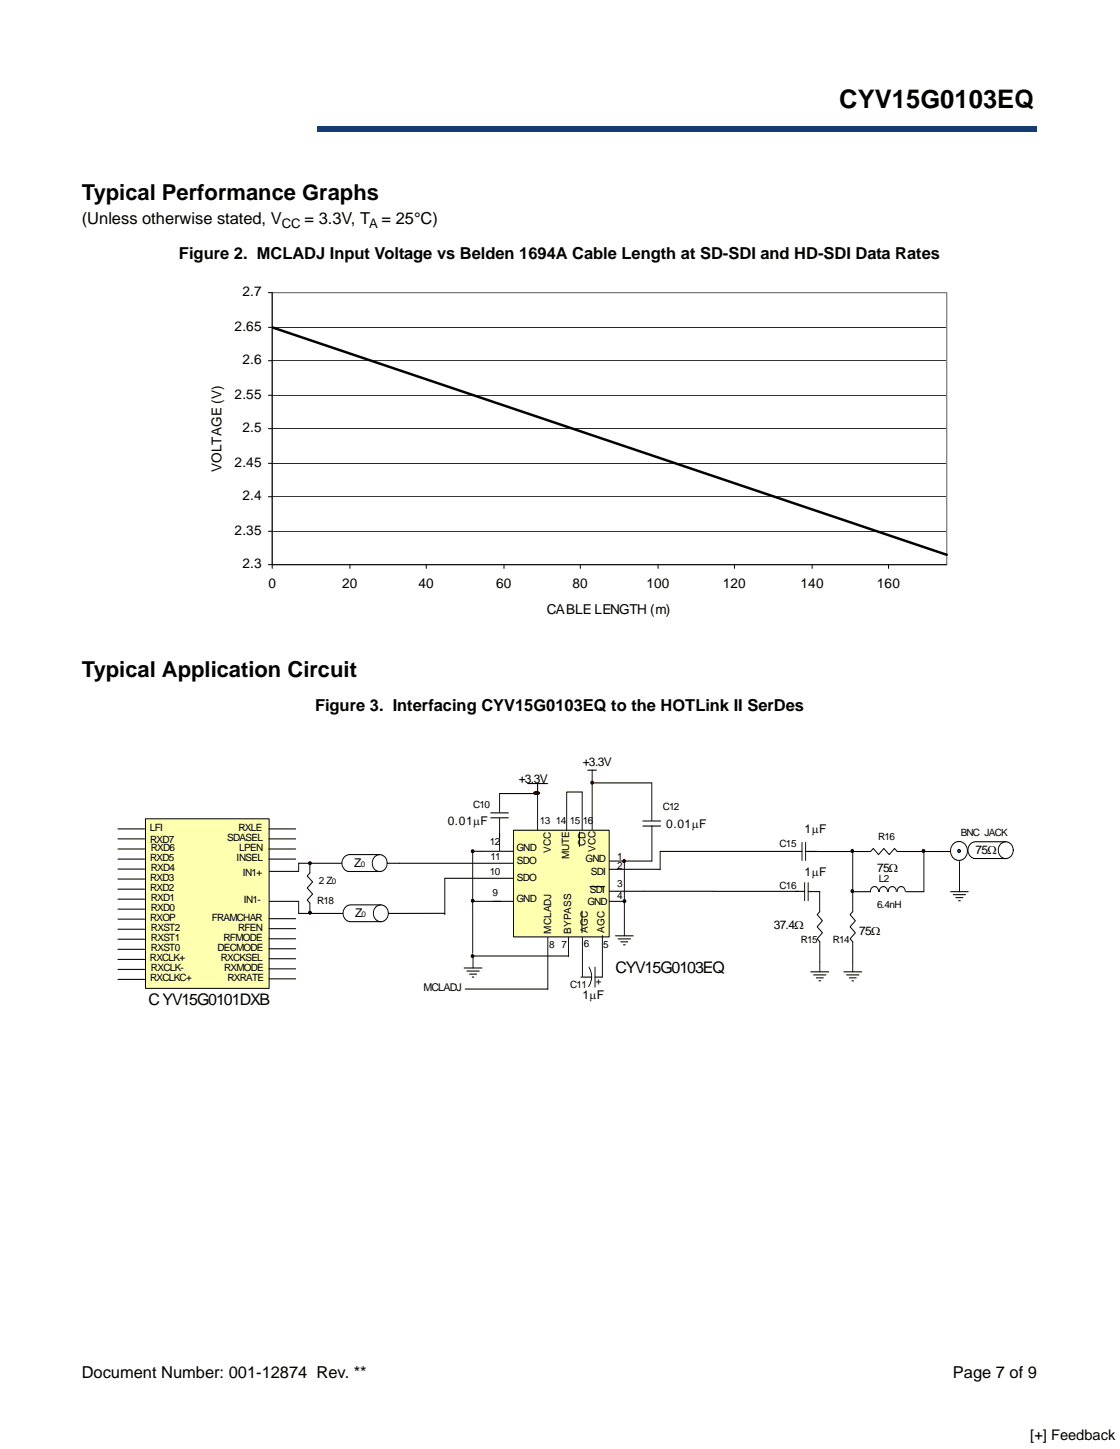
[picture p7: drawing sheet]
<svg xmlns="http://www.w3.org/2000/svg" width="216mm" height="279mm" viewBox="0 0 216 279" stroke-linecap="round" stroke-linejoin="round" font-family="sans-serif">
<path d="M61 24.4h138.8v.9h-138.8z" fill="#163b71"/>
<path d="M61 24.4h138.9" fill="none" stroke="#163b71" stroke-width=".19"/>
<path d="M199.7 24.4h.2v1h-.2z" fill="#163b71"/>
<path d="M61 25.3h138.8" fill="none" stroke="#163b71" stroke-width=".19"/>
<path d="M61 24.3h.1v1h-.1z" fill="#163b71"/>
<g fill="#fff">
<path d="M15.8 8.6h45.2v18h-45.2z"/>
<path d="M35.8 54.5h153.2v69.6h-153.2z"/>
<path d="M37 54.5h150.7v68.7h-150.7z"/>
</g>
<g fill="none" stroke="#000" stroke-width=".19">
<path d="M51.7 56.4h130.8M52.5 56.4v53.2M51.7 76.2h130.8M51.7 69.6h130.8M51.7 63.1h130.8M51.7 95.8h130.8M51.7 89.3h130.8M51.7 82.7h130.8M67.5 108.9v.7M82.2 108.9v.7M97.2 108.9v.7M111.9 108.9v.7"/>
<path d="M126.9 108.9v.7M141.6 108.9v.7M156.5 108.9v.7M171.3 108.9v.7M182.5 102.4h-130.8M182.5 108.9h-130.8"/>
</g>
<path d="M52.5 56.4h130v52.5h-130z" fill="none" stroke="#808080" stroke-width=".24"/>
<path d="M52.5 63.1l130 43.9" fill="none" stroke="#000" stroke-width=".49"/>
<path d="M22.3 141.8h173.6v56.6h-173.6z" fill="#fff"/>
<g fill="none" stroke="#000" stroke-width=".19">
<path d="M113.3 148.5h1.7M114 151h11.6M114.2 148.5v11.5M123.9 158.3h3.5M123.9 159.3h3.5M125.6 150.9v7.3M77 166.5h23.2M85.7 169.4h14.5M99.6 164.1h-8.5v19.7M100.2 173.8h-9M113.9 171.9h23.6M113.9 167.6h13.4"/>
<path d="M117.3 173.8h3.1M89.5 186.6h3.4M90 187.2h2.4M90.5 187.8h1.4M91 188.4h.4M91.1 184.3h18.5M91.2 184.7v1.9M112.3 180.3v8"/>
</g>
<circle cx="114.1" cy="150.9" r=".27" fill="#800000"/>
<circle cx="114.1" cy="150.9" r=".27" fill="none" stroke="#000" stroke-width=".19"/>
<circle cx="91.1" cy="173.7" r=".27" fill="#800000"/>
<circle cx="91.1" cy="173.7" r=".27" fill="none" stroke="#000" stroke-width=".19"/>
<circle cx="91.1" cy="164.2" r=".24" fill="#800000"/>
<circle cx="91.1" cy="164.2" r=".25" fill="none" stroke="#000" stroke-width=".19"/>
<path d="M28 157.9h23.9v32.7h-23.9z" fill="#ffffb0"/>
<g fill="none" stroke="#000" stroke-width=".19">
<path d="M22.7 159.8h5.2M28 157.9h23.9v32.7h-23.9zM51.9 159.8h5.1M22.7 161.8h5.2M22.7 163.7h5.2M22.7 165.7h5.2M22.7 179.2h5.2M22.7 177.2h5.2M22.7 175.3h5.2M22.7 173.4h5.2M22.7 171.5h5.2M22.7 169.5h5.2"/>
<path d="M22.7 167.6h5.2M51.9 161.8h5.1M51.9 163.7h5.1M51.9 165.7h5.1M51.9 177.1h5.1M51.9 179.1h5.1M179.8 164.2h3.4M185 166.1v3.9M22.7 188.9h5.2M22.7 186.9h5.2M22.7 185h5.2M22.7 183.1h5.2"/>
<path d="M22.7 181.1h5.2M51.9 181h5.1M51.9 182.9h5.1M51.9 184.9h5.1M51.9 186.8h5.1M51.9 188.7h5.1"/>
</g>
<path d="M184.6 164a.27 .27 0 0 1 .4-.1 .27 .27 0 0 1 0 .4 .27 .27 0 0 1-.4-.1z" fill-rule="evenodd" fill="#00f"/>
<g fill="none" stroke="#000" stroke-width=".19">
<path d="M169.4 171.9a.79 .79 0 0 0-.8-.9 .79 .79 0 0 0-.8 .9h-3.4M171.1 171.9a.79 .79 0 0 0-.8-.9 .79 .79 0 0 0-.8 .9M172.8 171.9a.78 .78 0 0 0-.8-.9 .78 .78 0 0 0-.7 .9M174.5 171.9a.79 .79 0 0 0-.8-.9 .79 .79 0 0 0-.7 .9M178.1 164.2v7.7h-3.4M179.8 164.2h-6.8l-.6-.6-1 1.2-1-1.2-1 1.2-1.1-1.2-.5 .6h-3.4M183.2 171.9h3.4M183.7 172.5h2.4M183.8 162.7a1.68 1.68 0 0 1 1.9-.1 1.68 1.68 0 0 1 .8 1.8 1.64 1.64 0 0 1-1.9 1.5 1.64 1.64 0 0 1-1.4-2l.2-.7zM184.3 173.1h1.3M184.8 163.8a.27 .27 0 0 1 .3 .2 .27 .27 0 0 1-.1 .3 .27 .27 0 0 1-.4-.1zM184.8 173.7h.3"/>
<path d="M185 170v1.9"/>
</g>
<circle cx="178" cy="164.1" r=".29" fill="#800000"/>
<g fill="none" stroke="#000" stroke-width=".19">
<path d="M164.4 164.2v11.6l-.5 .6 1 1.1-1 1.2 1 1.2-1 1.1 .5 .6v3.9"/>
<circle cx="178" cy="164.1" r=".29"/>
</g>
<circle cx="164.3" cy="171.8" r=".27" fill="#800000"/>
<g fill="none" stroke="#000" stroke-width=".19">
<path d="M155.8 164.2h8.6M162.7 187.4h3.4M163.2 188h2.4M163.7 188.6h1.4M164.2 189.1h.3M164.4 185.5v1.9"/>
<circle cx="164.3" cy="171.8" r=".27"/>
</g>
<circle cx="164.3" cy="164.1" r=".26" fill="#800000"/>
<g fill="none" stroke="#000" stroke-width=".19">
<path d="M85.7 169.4v7M154.6 164.2h-27.3M154.6 162.4v3.5M155.1 171.9h-17.6M155.1 170.2v3.5M155.3 164.2h2.2M155.3 162.4v3.5M155.8 171.9h2.2v3.9l-.5 .6 1 1.1-1 1.2 1 1.2-1 1.1 .5 .6v5.8M155.8 170.2v3.5M156.3 187.4h3.4M156.8 188h2.4M157.4 188.6h1.3"/>
<path d="M157.9 189.1h.3"/>
<circle cx="164.3" cy="164.1" r=".26"/>
</g>
<path d="M187.2 162.6l.9-.3h5.8a1.63 1.63 0 0 1 1.4 1.6 1.63 1.63 0 0 1-1.4 1.6h-6a1.68 1.68 0 0 1-1.3-1.2 1.68 1.68 0 0 1 .6-1.7z" fill-rule="evenodd" fill="#fff"/>
<path d="M51.9 173.8h5.7M51.9 168h5.7M57.6 166.5h19.4M57.6 176.1h19.4M186.9 162.9l.6-.5 .6-.1h5.8a1.63 1.63 0 0 1 1.4 1.6 1.63 1.63 0 0 1-1.4 1.6h-6a1.68 1.68 0 0 1-1-2.6zM193.9 162.3a1.63 1.63 0 0 0-1.5 1.6 1.63 1.63 0 0 0 1.5 1.6" fill="none" stroke="#000" stroke-width=".19"/>
<path d="M59.6 175.7l.4 .2-.2 .4-.3-.2z" fill-rule="evenodd" fill="#800000"/>
<path d="M59.6 175.7l.4 .2-.2 .4-.3-.2z" fill="none" stroke="#000" stroke-width=".19"/>
<path d="M59.6 166.2l.4 .1-.2 .4-.3-.2z" fill-rule="evenodd" fill="#800000"/>
<path d="M59.6 166.2l.4 .1-.2 .4-.3-.2z" fill="none" stroke="#000" stroke-width=".19"/>
<path d="M66.5 165.1l.9-.3h5.8a1.64 1.64 0 0 1 1.4 1.6 1.64 1.64 0 0 1-1.4 1.6h-6a1.69 1.69 0 0 1-1.2-1.2 1.69 1.69 0 0 1 .5-1.7z" fill-rule="evenodd" fill="#fff"/>
<path d="M66.5 165.1l.9-.3h5.8a1.64 1.64 0 0 1 1.4 1.6 1.64 1.64 0 0 1-1.4 1.6h-6a1.69 1.69 0 0 1-1.2-1.2 1.69 1.69 0 0 1 .5-1.7zM73.2 164.8a1.65 1.65 0 0 0-1.4 1.6 1.65 1.65 0 0 0 1.4 1.6" fill="none" stroke="#000" stroke-width=".19"/>
<path d="M66.7 174.8l.9-.3h5.8a1.63 1.63 0 0 1 1.5 1.6 1.63 1.63 0 0 1-1.5 1.6h-6a1.68 1.68 0 0 1-1.2-1.2 1.68 1.68 0 0 1 .5-1.7z" fill-rule="evenodd" fill="#fff"/>
<path d="M96.3 157.8v6.2M101.7 151.1h3.9M103.6 151.3v9.7h7.7M103.6 151.1v1.9h-7.3v3.6M57.6 166.5v1.5M57.6 173.8v2.3M59.7 166.4v1.9l-.5 .6 1.1 1.2-1.1 1.1 1.1 1.2-1.1 1.1 .5 .6v2M66.5 175l.6-.4 .5-.1h5.8a1.63 1.63 0 0 1 1.5 1.6 1.63 1.63 0 0 1-1.5 1.6h-6a1.68 1.68 0 0 1-.9-2.7zM73.4 174.5a1.63 1.63 0 0 0-1.4 1.6 1.63 1.63 0 0 0 1.4 1.6M85.7 176.1h-8.7M127.3 164.2v3.5" fill="none" stroke="#000" stroke-width=".19"/>
<path d="M102.9 152.8a.69 .69 0 0 1 1.1 .2 .86 .86 0 0 1-1.1 0z" fill-rule="evenodd" fill="#800000"/>
<path d="M102.9 152.8a.63 .63 0 0 1 .6-.3 .63 .63 0 0 1 .5 .5 .68 .68 0 0 1-1.1-.2zM105.6 179.9v10.9M109.6 179.9v4.5M120.4 178.5v1.9M89.7 190.7h15.9M118.6 180.4h3.5M119.1 181h2.5M119.7 181.6h1.3M120.2 182.2h.3" fill="none" stroke="#000" stroke-width=".19"/>
<path d="M99 160.1h18.4v20.6h-18.4z" fill="#ffffb0"/>
<path d="M112.2 152.7h-3v7.4M99 160.1h18.4v20.6h-18.4zM111.7 160.4v2.8M112.2 175.7v4.2M113.7 171h2.8" fill="none" stroke="#000" stroke-width=".19"/>
<path d="M90.9 184.2l.2-.1 .2 .1v.3l-.1 .1h-.2l-.2-.3z" fill-rule="evenodd" fill="#800000"/>
<g fill="none" stroke="#000" stroke-width=".19">
<path d="M112.2 152.7v7.3M125.7 159.2v6.8h-8.2M120.4 165.7v12.8M116.1 180.4v8"/>
<circle cx="91.1" cy="184.4" r=".26"/>
</g>
<circle cx="120.3" cy="166" r=".27" fill="#800000"/>
<circle cx="120.3" cy="166" r=".28" fill="none" stroke="#000" stroke-width=".19"/>
<path d="M120.2 173.6a.27 .27 0 0 1 .3-.1 .27 .27 0 0 1 .1 .4l-.3 .1-.2-.2z" fill-rule="evenodd" fill="#800000"/>
<path d="M94.6 156.7h3.4M94.6 157.7h3.4M120.2 173.6a.27 .27 0 0 1 .3-.1 .27 .27 0 0 1 .1 .4l-.3 .1-.2-.2zM112 188.4h2.1M113.5 186.5a3.4 3.4 0 0 1 0 3.7M114.7 188.4h1.4M114.7 186.5v3.9" fill="none" stroke="#000" stroke-width=".19"/>
<text font-size="4.9" x="161.8" y="20.9">CYV15G0103EQ</text>
<g font-size="4.2">
<text x="15.8" y="38.6">Typical Performance Graphs</text>
<text x="15.8" y="130.5">Typical Application Circuit</text>
</g>
<g font-size="3.2">
<text x="15.8" y="43.2">(Unless otherwise stated, V</text>
<text x="58.7" y="43.2">= 3.3V, T = 25°C)</text>
<text x="34.5" y="49.9">Figure 2. MCLADJ Input Voltage vs Belden 1694A Cable Length at SD-SDI and HD-SDI Data Rates</text>
<text x="60.7" y="137.2">Figure 3. Interfacing CYV15G0103EQ to the HOTLink II SerDes</text>
<text x="15.7" y="265.6">Document Number: 001-12874 Rev. **</text>
<text x="183.7" y="265.6">Page 7 of 9</text>
</g>
<g font-size="3.1">
<text x="118.6" y="187.6">CYV15G0103EQ</text>
<text x="28.6" y="193.9">C YV15G0101DXB</text>
</g>
<text font-size="2.8" fill="#010101" x="198.6" y="277.6">[+] Feedback</text>
<g font-size="2.6">
<text x="46.7" y="57.1">2.7</text>
<text x="45.2" y="63.8">2.65</text>
<text x="46.7" y="70.2">2.6</text>
<text x="45.2" y="76.9">2.55</text>
<text x="46.7" y="83.3">2.5</text>
<text x="42.7" y="91" transform="rotate(-90 42.7 91)">VOLTAGE (V)</text>
<text x="45.2" y="90">2.45</text>
<text x="46.7" y="96.5">2.4</text>
<text x="45.2" y="103.1">2.35</text>
<text x="46.7" y="109.6">2.3</text>
<text x="51.7" y="113.4">0</text>
<text x="66" y="113.4">20</text>
<text x="80.7" y="113.4">40</text>
<text x="95.7" y="113.4">60</text>
<text x="110.4" y="113.4">80</text>
<text x="124.6" y="113.4">100</text>
<text x="139.3" y="113.4">120</text>
<text x="154.3" y="113.4">140</text>
<text x="169" y="113.4">160</text>
<text x="105.4" y="118.4">CABLE LENGTH (m)</text>
</g>
<g font-size="2.5">
<text x="54.3" y="44">CC</text>
<text x="71.2" y="44">A</text>
</g>
<g font-size="2.3">
<text x="112.4" y="147.6">+3.3V</text>
<text x="100" y="151">+3.3V</text>
<text x="86.3" y="159.1">0.01μF</text>
<text x="128.4" y="159.7">0.01μF</text>
<text x="155.1" y="160.7">1μF</text>
<text x="68.3" y="167.2">Z</text>
<text x="188" y="164.6">75Ω</text>
<text x="155.1" y="168.9">1μF</text>
<text x="169.1" y="168.2">75Ω</text>
<text x="68.5" y="176.8">Z</text>
<text x="149.2" y="179.2">37.4Ω</text>
<text x="165.7" y="180.2">75Ω</text>
<text x="112.3" y="192.7">1μF</text>
</g>
<text font-size="2.1" x="81.6" y="191.2">MCLADJ</text>
<g font-size="1.9">
<text x="91.2" y="155.9">C10</text>
<text x="28.9" y="160.2">LFI</text>
<text x="46" y="160.2">RXLE</text>
<text x="104.1" y="158.9">13 14</text>
<text x="109.8" y="158.9">15 16</text>
<text x="127.7" y="156.1">C12</text>
<text x="185.2" y="161.3">BNC JACK</text>
<text x="28.9" y="166">RXD5</text>
<text x="28.9" y="162.5">RXD7</text>
<text x="29.1" y="168">RXD4</text>
<text x="29.1" y="164.1">RXD6</text>
<text x="43.8" y="162.2">SDASEL</text>
<text x="45.6" y="166">INSEL</text>
<text x="46.1" y="164.1">LPEN</text>
<text x="94.4" y="163">12</text>
<text x="94.5" y="165.9">11</text>
<text x="99.6" y="164">GND</text>
<text x="99.6" y="166.6">SDO</text>
<text x="106.2" y="164.4" transform="rotate(-90 106.2 164.4)">VCC</text>
<text x="109.7" y="165.7" transform="rotate(-90 109.7 165.7)">MUTE</text>
<text x="112.8" y="163.2" transform="rotate(-90 112.8 163.2)">CD</text>
<text x="112.9" y="166.3">GND</text>
<text x="114.8" y="164.3" transform="rotate(-90 114.8 164.3)">VCC</text>
<text x="119" y="167.6">2</text>
<text x="119" y="165.9">1</text>
<text x="150.3" y="163.3">C15</text>
<text x="169.3" y="162.1">R16</text>
<text x="28.9" y="171.8">RXD2</text>
<text x="28.9" y="169.9">RXD3</text>
<text x="29.1" y="173.8">RXD1</text>
<text x="46.8" y="168.9">IN1+</text>
<text x="61.5" y="170.5">2 Z</text>
<text x="94.4" y="168.7">10</text>
<text x="94.9" y="172.8">9</text>
<text x="99.6" y="173.8">GND</text>
<text x="99.6" y="169.8">SDO</text>
<text x="113.7" y="172.2">SDI</text>
<text x="113.9" y="168.6">SDI</text>
<text x="119" y="171.1">3</text>
<text x="119" y="173.4">4</text>
<text x="150.3" y="171.5">C16</text>
<text x="169.4" y="170.2">L2</text>
<text x="28.9" y="177.6">RXOP</text>
<text x="29.1" y="175.7">RXD0</text>
<text x="29.1" y="179.6">RXST2</text>
<text x="40.8" y="177.5">FRAMCHAR</text>
<text x="45.9" y="179.5">RFEN</text>
<text x="47" y="174.1">IN1-</text>
<text x="61.1" y="174.3">R18</text>
<text x="113.2" y="174.6">GND</text>
<text x="113.3" y="179.8" transform="rotate(-90 113.3 179.8)">AGC</text>
<text x="116.5" y="179.8" transform="rotate(-90 116.5 179.8)">AGC</text>
<text x="169.1" y="175.1">6.4nH</text>
<text x="28.9" y="185.4">RXCLK+</text>
<text x="29.1" y="183.4">RXST0</text>
<text x="29.1" y="181.5">RXST1</text>
<text x="41.9" y="183.3">DECMODE</text>
<text x="42.6" y="185.3">RXCKSEL</text>
<text x="43.1" y="181.4">RFMODE</text>
<text x="105.9" y="182.8">8</text>
<text x="106.3" y="180" transform="rotate(-90 106.3 180)">MCLADJ</text>
<text x="108.2" y="182.8">7</text>
<text x="110.1" y="180" transform="rotate(-90 110.1 180)">BYPASS</text>
<text x="112.5" y="182.7">6</text>
<text x="116.3" y="182.8">5</text>
<text x="154.4" y="181.9">R15</text>
<text x="160.5" y="181.9">R14</text>
<text x="28.9" y="189.2">RXCLKC+</text>
<text x="29.1" y="187.3">RXCLK-</text>
<text x="43.2" y="187.2">RXMODE</text>
<text x="43.9" y="189.1">RXRATE</text>
<text x="109.9" y="190.4">C11</text>
<text x="114.9" y="188.7" transform="rotate(90 114.9 188.7)">+</text>
</g>
<g font-size="1.5">
<text x="69.5" y="167.2">0</text>
<text x="64" y="170.5">0</text>
<text x="69.7" y="176.8">0</text>
</g>
</svg>
